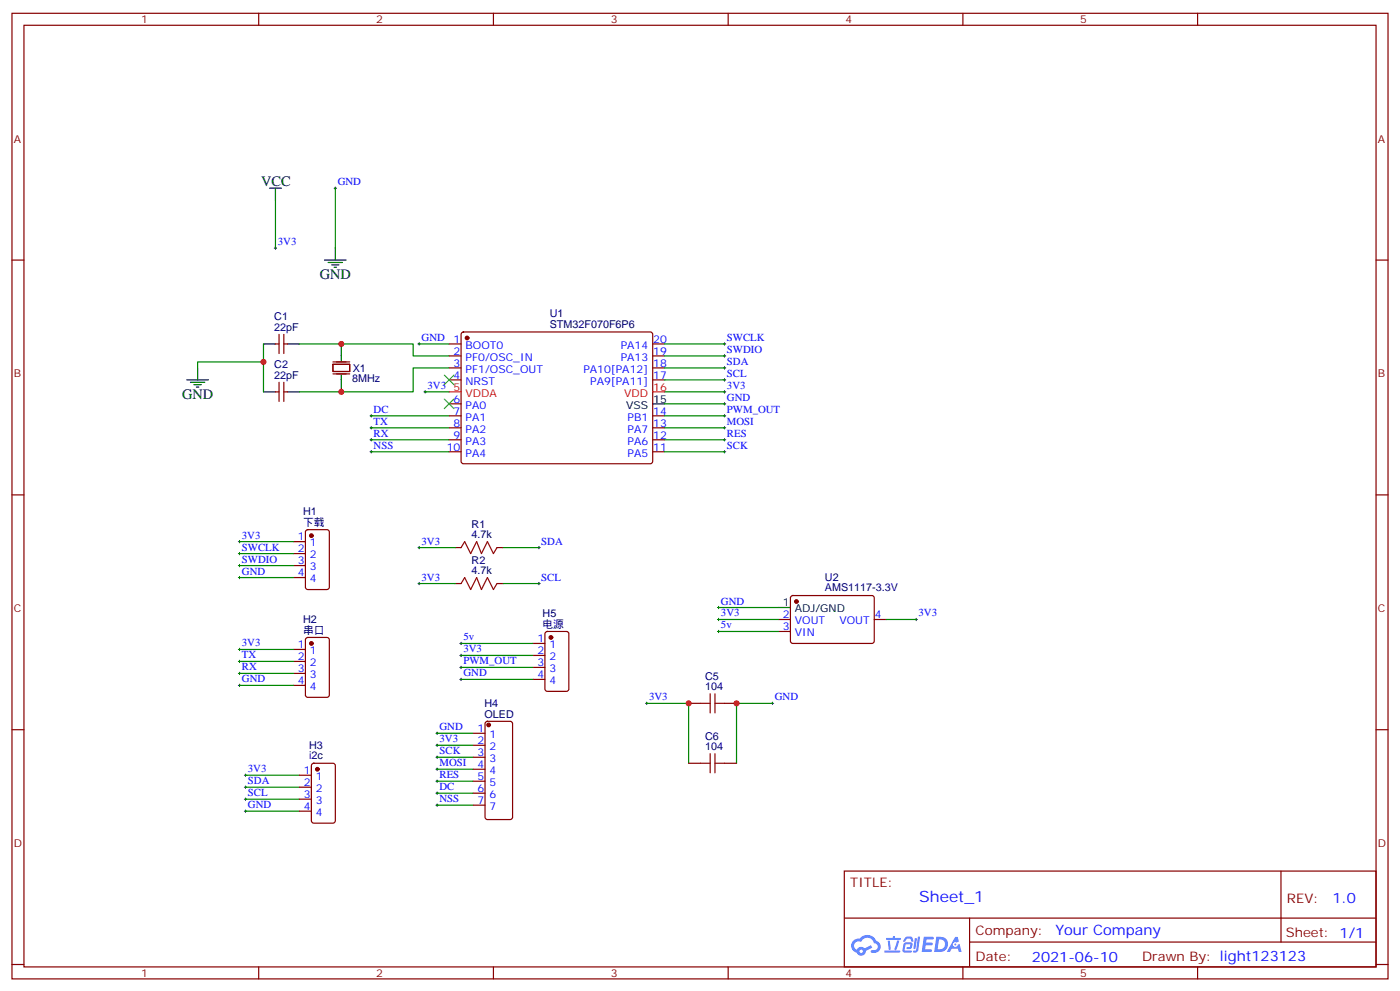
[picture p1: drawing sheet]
<svg xmlns="http://www.w3.org/2000/svg" width="412mm" height="292mm" viewBox="0 0 412 292" stroke-linecap="round" stroke-linejoin="round" font-family="sans-serif">
<g fill="none" stroke="#870000" stroke-width=".35">
<path d="M3.5 3.9h405.4v284.4h-405.4zM7.1 7.4h398.2v277.3h-398.2zM76.2 3.9v3.5M145.3 3.9v3.5M214.5 3.9v3.5M283.6 3.9v3.5M352.8 3.9v3.5M3.5 76.6h3.6M405.3 76.6h3.6M3.5 145.7h3.6M405.3 145.7h3.6M3.5 214.9h3.6"/>
<path d="M405.3 214.9h3.6M248.7 256.5h156.6v28.2h-156.6zM377.3 256.5v20.9M248.7 270.4h156.5M285.6 277.4h119.6M285.6 270.4v14.1M3.5 284h3.6M76.2 284.7v3.6M145.3 284.7v3.6M214.5 284.7v3.6M283.6 284.7v3.6M352.8 284.7v3.6"/>
<path d="M405.3 284h3.6"/>
</g>
<g fill="#5487ff">
<path d="M272.1 275.8h2.6l.3 .2-.1 .6h-2l-.1 1h1.6l.4 .4-.4 .4h-1.7l-.2 1.1 1.8 .1 .3 .3-.2 .4h-2.9z"/>
<path d="M281.4 275.9h.7l.4 1.3-.7 .3a.74 .74 0 0 0-1.1 .3 .74 .74 0 0 0 .5 1.1 .74 .74 0 0 0 .9-.7l.5-.3 .7 2.4h-.9l-.2-1h-1.9l-.5 1h-.9z"/>
<path d="M269.5 276.3h.6l-.4 2.9a.31 .31 0 0 1-.3 .3 .31 .31 0 0 1-.3-.3z"/>
<path d="M270.4 275.8h.6l-.5 4a.89 .89 0 0 1-.7 .7 .89 .89 0 0 1-.9-.3l1-.5z"/>
<path d="M266.8 276l.6-.2 1.2 .1 .5 1.3-.6 .1-.4-.9-1 .1a.95 .95 0 0 1-1 .8l-.1-.2z"/>
<path d="M266.4 277.7l1.8-.2a1.04 1.04 0 0 1 .6 1.1 1.04 1.04 0 0 1-.8 .9h-.7a.29 .29 0 0 1-.3-.4 .29 .29 0 0 1 .3-.2h.7l.2-.8h-1.4l-.4 1.8h1.9a.29 .29 0 0 1 .3 .3 .29 .29 0 0 1-.3 .3h-2l-.4-.3 .2-2.1z"/>
<path d="M260.5 279.9h4.4a.3 .3 0 0 1 .3 .3 .3 .3 0 0 1-.3 .3h-4.3z"/>
<path d="M264.3 277h.6l-.5 1.6a1.02 1.02 0 0 1-.7 1.2l-.2-.3z"/>
<path d="M261.5 277h.6l.3 2.4-.3 .3-.3-.2z"/>
<path d="M261.1 276.2h1.9l.2-.5h.5l-.1 .5h1.5a.29 .29 0 0 1 .3 .3 .29 .29 0 0 1-.3 .3h-3.9z"/>
<path d="M275.8 275.9l-.6 4.4h1.4a2.27 2.27 0 0 0 2.7-2.3 2.27 2.27 0 0 0-2.7-2.1zM276.6 276.6a1.5 1.5 0 0 1 1.8 1.6 1.5 1.5 0 0 1-1.9 1.3h-.3z"/>
<path d="M251.4 277a2.09 2.09 0 0 0 1 3.5 1.37 1.37 0 0 0 1.5 .9 1.37 1.37 0 0 0 1.1-1.4l2-1-.5-.7-1.8 1a1.4 1.4 0 0 0-2.3 .4 1.32 1.32 0 0 1-.6-1.9 1.32 1.32 0 0 1 1.9-.4 2.02 2.02 0 0 1 2-1.3 2.02 2.02 0 0 1 1.8 1.7 1.09 1.09 0 0 1 1.1 1.3 1.09 1.09 0 0 1-1.6 .7 .41 .41 0 0 0-.5 .3 .41 .41 0 0 0 .4 .5 1.89 1.89 0 0 0 2.4-1.2 1.89 1.89 0 0 0-1.2-2.4 2.98 2.98 0 0 0-5-.6l-1 .1zM253.2 280.1a.52 .52 0 0 1 1 0 .52 .52 0 0 1-1 0z"/>
<circle cx="281.4" cy="278.1" r=".28"/>
</g>
<g fill="none" stroke="#870000" stroke-width=".35">
<path d="M82.2 98.5v5.6M83.6 98.5v5.6M136.1 98l.4-.2h55.1l.5 .2 .2 .5-.1 37.6-.6 .5-55.3-.1-.5-.6v-37.4zM81.1 101.3h1.1M81.1 115.4h1.1M82.2 112.6v5.6M83.6 101.3h1.1M83.6 112.6v5.6M83.6 115.4h1.1M98.1 107.3h4.9v2.1h-4.9zM98.1 110.1h4.9M98.1 106.6h4.9"/>
<path d="M132.3 101.3h3.5M132.3 104.8h3.5M132.3 108.3h3.5M132.3 111.9h3.5M132.3 118.9h3.5M192.3 101.3h3.5M192.3 104.8h3.5M192.3 108.3h3.5M192.3 111.9h3.5M132.3 122.4h3.5M132.3 126h3.5M132.3 129.5h3.5"/>
<path d="M132.3 133h3.5M192.3 122.4h3.5M192.3 126h3.5M192.3 129.5h3.5M192.3 133h3.5M86.4 159.5h3.6M90.2 156.2l.5-.2h5.6l.7 .4v16.5l-.4 .6-5.9 .1-.7-.5v-16.4zM86.4 163h3.6M86.4 166.5h3.6M86.4 170.1h3.6M134.1 161.3h1.7M134.1 171.8h1.7"/>
<path d="M146.4 161.3h1.8M146.4 171.8h1.8M233.1 175.6l.4-.2h23.6l.4 .7v12.9l-.7 .5-23.5-.1-.5-.6v-12.7zM86.4 191.2h3.6M86.4 194.8h3.6M86.4 198.3h3.6M90.2 187.9l.5-.2h5.6l.7 .4v16.5l-.4 .7-5.9 .1-.7-.5v-16.5zM157 189.5h3.5M157 193h3.5M157 196.5h3.5M160.7 186.2l.5-.3h5.7l.6 .5 .1 16.5-.5 .6-5.9 .1-.6-.5-.1-16.4zM229.3 182.4h3.5"/>
<path d="M229.3 185.9h3.5M257.5 182.4h3.6M86.4 201.8h3.6M139.3 215.9h3.6M139.3 219.5h3.6M143.1 212.6l.5-.2h6.7l.6 .4 .1 27.8-.5 .7h-6.9l-.7-.4v-27.8zM157 200.1h3.5M202.8 207.1h3.6M213.4 207.1h3.6M88.2 228.3h3.5M88.2 231.8h3.5M88.2 235.3h3.5"/>
<path d="M88.2 238.9h3.5M92 225l.4-.2h5.7l.6 .4 .1 16.5-.5 .6-5.9 .1-.6-.5-.1-16.4zM139.3 223h3.6M139.3 226.5h3.6M139.3 230h3.6M139.3 233.6h3.6M139.3 237.1h3.6M202.8 224.8h3.6M213.4 224.8h3.6"/>
</g>
<g fill="#870000" stroke="#870000" stroke-width=".35">
<circle cx="137.6" cy="99.5" r=".53"/>
<circle cx="91.7" cy="157.7" r=".53"/>
<circle cx="234.6" cy="177.1" r=".53"/>
<circle cx="91.7" cy="189.5" r=".53"/>
<circle cx="93.5" cy="226.5" r=".53"/>
<circle cx="143.9" cy="213.5" r=".53"/>
<circle cx="162.3" cy="187.7" r=".53"/>
</g>
<path d="M132.3 115.4h3.5M192.3 115.4h3.5" fill="none" stroke="#f00" stroke-width=".35"/>
<g fill="none" stroke="#000" stroke-width=".35">
<path d="M79.4 55.4h3.5M81.1 55.4v3.5M95.6 76.6h6.4M96.7 77.3h4.2M97.7 78h2.1M98.4 78.7h.7M98.8 73.1v3.5M55 111.9h6.4M56.1 112.6h4.2M57.1 113.3h2.2M57.9 114h.7M58.2 108.3v3.6"/>
<path d="M77.6 101.3h3.5M77.6 115.4h3.5M84.7 101.3h3.5M84.7 115.4h3.5M100.5 101.3v4.9M100.5 110.5v4.9M192.3 118.9h3.5M229.3 178.9h3.5"/>
</g>
<g fill="none" stroke="#008700" stroke-width=".35">
<path d="M81.1 58.9v14.2M98.8 55.4v17.7M77.6 106.6h-19.4v1.7M77.6 101.3v14.1M88.2 101.3h33.5v3.5h10.6M123.5 101.3h8.8M125.2 115.4h7.1M132.3 108.3h-10.6v7.1h-33.5M195.8 115.4h17.6M195.8 101.3h17.6M195.8 104.8h17.6M195.8 108.3h17.6"/>
<path d="M195.8 111.9h17.6M195.8 118.9h17.6M109.4 122.4h22.9M109.4 133h22.9M109.4 129.5h22.9M109.4 126h22.9M195.8 126h17.6M195.8 122.4h17.6M195.8 133h17.6M195.8 129.5h17.6M70.6 159.5h15.8M70.6 163h15.8"/>
<path d="M70.6 166.5h15.8M70.6 170.1h15.8M123.5 161.3h10.6M123.5 171.8h10.6M148.2 161.3h10.5M148.2 171.8h10.5M211.7 178.9h17.6M70.6 191.2h15.8M70.6 194.8h15.8M70.6 198.3h15.8M135.8 196.5h21.2M135.8 189.5h21.2"/>
<path d="M135.8 193h21.2M211.7 182.4h17.6M211.7 185.9h17.6M261.1 182.4h8.8M70.6 201.8h15.8M128.8 215.9h10.5M128.8 219.5h10.5M135.8 200.1h21.2M190.5 207.1h12.3v17.7M227.5 207.1h-10.5v17.7M72.3 238.9h15.9M72.3 235.3h15.9"/>
<path d="M72.3 231.8h15.9M72.3 228.3h15.9M128.8 223h10.5M128.8 226.5h10.5M128.8 230h10.5M128.8 233.6h10.5M128.8 237.1h10.5"/>
</g>
<g fill="none" stroke="#000" stroke-width=".29">
<path d="M98.4 55.4h.7M98.8 55.1v.7M80.8 73.1h.7M81.1 72.7v.7M123.1 101.3h.7M123.5 100.9v.7M124.9 115.4h.7M125.2 115v.7M213.1 115.4h.7M213.1 101.3h.7M213.1 104.8h.7M213.1 108.3h.7"/>
<path d="M213.1 111.9h.7M213.1 118.9h.7M213.4 100.9v.7M213.4 104.5v.7M213.4 108v.7M213.4 111.5v.7M213.4 115v.7M213.4 118.6v.7M109 122.4h.7M109 126h.7M109 133h.7M109 129.5h.7"/>
<path d="M109.4 122.1v.7M109.4 125.6v.7M109.4 129.2v.7M109.4 132.7v.7M213.1 122.4h.7M213.1 126h.7M213.1 133h.7M213.1 129.5h.7M213.4 122.1v.7M213.4 125.6v.7M213.4 129.2v.7M213.4 132.7v.7"/>
<path d="M70.2 159.5h.7M70.6 159.1v.7M70.2 163h.7M70.2 166.5h.7M70.2 170.1h.7M70.6 162.7v.7M70.6 166.2v.7M70.6 169.7v.7M123.1 161.3h.7M123.1 171.8h.7M123.5 160.9v.7M123.5 171.5v.7"/>
<path d="M158.4 161.3h.7M158.4 171.8h.7M158.7 160.9v.7M158.7 171.5v.7M211.3 178.9h.7M211.7 178.5v.7M70.2 191.2h.7M70.2 194.8h.7M70.2 198.3h.7M70.6 190.9v.7M70.6 194.4v.7M70.6 197.9v.7"/>
<path d="M135.5 196.5h.7M135.5 189.5h.7M135.5 193h.7M135.8 189.1v.7M135.8 192.7v.7M135.8 196.2v.7M135.8 199.7v.7M211.3 182.4h.7M211.3 185.9h.7M211.7 182.1v.7M211.7 185.6v.7M269.5 182.4h.7"/>
<path d="M269.9 182.1v.7M70.2 201.8h.7M70.6 201.5v.7M128.4 215.9h.7M128.4 219.5h.7M128.8 215.6v.7M128.8 219.1v.7M135.5 200.1h.7M190.1 207.1h.8M190.5 206.8v.7M227.2 207.1h.7M227.5 206.8v.7"/>
<path d="M72 228.3h.7M72 238.9h.7M72 231.8h.7M72 235.3h.7M72.3 227.9v.7M72.3 231.5v.7M72.3 235v.7M72.3 238.5v.7M128.4 223h.7M128.4 226.5h.7M128.4 230h.7M128.4 233.6h.7"/>
<path d="M128.4 237.1h.7M128.8 222.6v.7M128.8 226.2v.7M128.8 229.7v.7M128.8 233.2v.7M128.8 236.7v.8"/>
</g>
<path d="M130.9 117.5l2.8 2.8M130.9 110.5l2.8 2.8M133.7 117.5l-2.8 2.8M133.7 110.5l-2.8 2.8" fill="none" stroke="#3c3" stroke-width=".35"/>
<path d="M135.8 161.3l1.1-1.8 1.7 3.5 1.8-3.5 1.4 3.5 1.8-3.5 1.7 3.5 1.1-1.7M135.8 171.8l1.1-1.7 1.7 3.5 1.8-3.5 1.4 3.5 1.8-3.5 1.7 3.5 1.1-1.8M206.4 207.1h2.8M209.2 204.3v5.6M210.6 207.1h2.8M210.6 204.3v5.6M206.4 224.8h2.8M209.2 221.9v5.7M210.6 221.9v5.7M210.6 224.8h2.8" fill="none" stroke="#a10000" stroke-width=".35"/>
<g fill="#c00">
<circle cx="100.5" cy="101.3" r=".88"/>
<circle cx="100.5" cy="115.4" r=".88"/>
<circle cx="77.6" cy="106.6" r=".88"/>
<circle cx="202.8" cy="207.1" r=".88"/>
<circle cx="217" cy="207.1" r=".88"/>
</g>
<text font-size="4.6" fill="#00f" x="270.8" y="265.5">Sheet_1</text>
<g font-size="4.2">
<text x="76.9" y="54.7">VCC</text>
<text x="94.2" y="82.2">GND</text>
<text x="53.6" y="117.5">GND</text>
</g>
<g font-size="4.2" fill="#00f">
<text x="392.5" y="265.8">1.0</text>
<text x="310.9" y="275.3">Your Company</text>
<text x="304" y="283.1">2021-06-10</text>
</g>
<g font-size="3.9" fill="#800">
<text x="250.5" y="261.1">TITLE:</text>
<text x="379.1" y="265.8">REV:</text>
<text x="287.4" y="275.3">Company:</text>
<text x="378.7" y="275.9">Sheet: 1/1</text>
<text x="287.4" y="283">Date:</text>
<text x="336.4" y="283.1">Drawn By: light123123</text>
</g>
<g font-size="3.2" fill="#800">
<text x="41.6" y="6.9">1</text>
<text x="110.8" y="6.9">2</text>
<text x="179.9" y="6.9">3</text>
<text x="249.1" y="6.9">4</text>
<text x="318.2" y="6.9">5</text>
<text x="4.1" y="42">A</text>
<text x="405.9" y="42">A</text>
<text x="4.1" y="111.2">B</text>
<text x="405.9" y="111.2">B</text>
<text x="4.1" y="180.3">C</text>
<text x="405.9" y="180.3">C</text>
<text x="4.1" y="249.4">D</text>
<text x="405.9" y="249.4">D</text>
<text x="41.6" y="287.7">1</text>
<text x="110.8" y="287.7">2</text>
<text x="179.9" y="287.7">3</text>
<text x="249.1" y="287.7">4</text>
<text x="318.2" y="287.7">5</text>
</g>
<g font-size="3.2" fill="#00f">
<text x="99.5" y="54.5">GND</text>
<text x="81.8" y="72.2">3V3</text>
<text x="124.2" y="100.4">GND</text>
<text x="133.6" y="100.9">1</text>
<text x="192.4" y="100.9">20</text>
<text x="214.1" y="100.4">SWCLK</text>
<text x="133.6" y="104.5">2</text>
<text x="133.6" y="108">3</text>
<text x="137.1" y="102.7">BOOT0</text>
<text x="137.1" y="106.2">PF0/OSC_IN</text>
<text x="182.8" y="106.2">PA13</text>
<text x="182.8" y="102.7">PA14</text>
<text x="192.4" y="108">18</text>
<text x="192.4" y="104.5">19</text>
<text x="214.1" y="103.9">SWDIO</text>
<text x="214.1" y="107.5">SDA</text>
<text x="133.6" y="111.5">4</text>
<text x="137.1" y="109.7">PF1/OSC_OUT</text>
<text x="137.1" y="113.3">NRST</text>
<text x="171.8" y="109.7">PA10[PA12]</text>
<text x="173.9" y="113.3">PA9[PA11]</text>
<text x="192.4" y="111.5">17</text>
<text x="214.1" y="111">SCL</text>
<text x="125.9" y="114.5">3V3</text>
<text x="133.6" y="118.6">6</text>
<text x="214.1" y="114.5">3V3</text>
<text x="214.1" y="118">GND</text>
<text x="110.1" y="121.6">DC</text>
<text x="110.1" y="125.1">TX</text>
<text x="133.6" y="122.1">7</text>
<text x="133.6" y="125.6">8</text>
<text x="137.1" y="120.3">PA0</text>
<text x="137.1" y="123.9">PA1</text>
<text x="184.9" y="123.9">PB1</text>
<text x="192.4" y="125.6">13</text>
<text x="192.4" y="122.1">14</text>
<text x="214.1" y="121.6">PWM_OUT</text>
<text x="214.1" y="125.1">MOSI</text>
<text x="110.1" y="128.6">RX</text>
<text x="133.6" y="129.2">9</text>
<text x="137.1" y="127.4">PA2</text>
<text x="137.1" y="130.9">PA3</text>
<text x="184.9" y="130.9">PA6</text>
<text x="184.9" y="127.4">PA7</text>
<text x="192.4" y="129.2">12</text>
<text x="214.1" y="128.6">RES</text>
<text x="110.1" y="132.2">NSS</text>
<text x="131.6" y="132.7">10</text>
<text x="137.1" y="134.4">PA4</text>
<text x="184.9" y="134.4">PA5</text>
<text x="192.4" y="132.7">11</text>
<text x="214.1" y="132.2">SCK</text>
<text x="71.3" y="158.6">3V3</text>
<text x="87.8" y="159.1">1</text>
<text x="91.3" y="160.9">1</text>
<text x="124.2" y="160.4">3V3</text>
<text x="159.5" y="160.4">SDA</text>
<text x="71.3" y="162.1">SWCLK</text>
<text x="71.3" y="165.7">SWDIO</text>
<text x="87.8" y="162.7">2</text>
<text x="87.8" y="166.2">3</text>
<text x="91.3" y="164.4">2</text>
<text x="91.3" y="168">3</text>
<text x="71.3" y="169.2">GND</text>
<text x="87.8" y="169.7">4</text>
<text x="91.3" y="171.5">4</text>
<text x="124.2" y="171">3V3</text>
<text x="159.5" y="171">SCL</text>
<text x="212.4" y="178">GND</text>
<text x="212.4" y="181.5">3V3</text>
<text x="212.4" y="185.1">5v</text>
<text x="230.6" y="182.1">2</text>
<text x="230.6" y="185.6">3</text>
<text x="234.1" y="183.8">VOUT</text>
<text x="247.3" y="183.8">VOUT</text>
<text x="257.7" y="182.1">4</text>
<text x="270.6" y="181.5">3V3</text>
<text x="71.3" y="190.4">3V3</text>
<text x="87.8" y="190.9">1</text>
<text x="136.5" y="188.6">5v</text>
<text x="158.3" y="189.1">1</text>
<text x="161.8" y="190.9">1</text>
<text x="234.1" y="187.4">VIN</text>
<text x="71.3" y="193.9">TX</text>
<text x="71.3" y="197.4">RX</text>
<text x="87.8" y="194.4">2</text>
<text x="87.8" y="197.9">3</text>
<text x="91.3" y="192.7">1</text>
<text x="91.3" y="196.2">2</text>
<text x="136.5" y="195.7">PWM_OUT</text>
<text x="136.5" y="192.1">3V3</text>
<text x="158.3" y="192.7">2</text>
<text x="158.3" y="196.2">3</text>
<text x="161.8" y="194.4">2</text>
<text x="161.8" y="197.9">3</text>
<text x="71.3" y="200.9">GND</text>
<text x="87.8" y="201.5">4</text>
<text x="91.3" y="199.7">3</text>
<text x="91.3" y="203.2">4</text>
<text x="136.5" y="199.2">GND</text>
<text x="158.3" y="199.7">4</text>
<text x="161.8" y="201.5">4</text>
<text x="191.2" y="206.2">3V3</text>
<text x="228.2" y="206.2">GND</text>
<text x="129.5" y="215.1">GND</text>
<text x="140.7" y="215.6">1</text>
<text x="129.5" y="218.6">3V3</text>
<text x="140.7" y="219.1">2</text>
<text x="144.2" y="217.3">1</text>
<text x="144.2" y="220.9">2</text>
<text x="73" y="227.4">3V3</text>
<text x="89.5" y="227.9">1</text>
<text x="129.5" y="222.1">SCK</text>
<text x="129.5" y="225.6">MOSI</text>
<text x="140.7" y="222.6">3</text>
<text x="140.7" y="226.2">4</text>
<text x="144.2" y="224.4">3</text>
<text x="144.2" y="227.9">4</text>
<text x="73" y="230.9">SDA</text>
<text x="89.5" y="231.5">2</text>
<text x="93" y="229.7">1</text>
<text x="93" y="233.2">2</text>
<text x="129.5" y="229.2">RES</text>
<text x="129.5" y="232.7">DC</text>
<text x="140.7" y="229.7">5</text>
<text x="140.7" y="233.2">6</text>
<text x="144.2" y="231.5">5</text>
<text x="73" y="238">GND</text>
<text x="73" y="234.5">SCL</text>
<text x="89.5" y="235">3</text>
<text x="89.5" y="238.5">4</text>
<text x="93" y="236.7">3</text>
<text x="129.5" y="236.2">NSS</text>
<text x="140.7" y="236.7">7</text>
<text x="144.2" y="235">6</text>
<text x="144.2" y="238.5">7</text>
<text x="93" y="240.3">4</text>
</g>
<g font-size="3.2" fill="#000080">
<text x="80.8" y="94.3">C1</text>
<text x="161.9" y="93.5">U1</text>
<text x="80.8" y="97.4">22pF</text>
<text x="161.9" y="96.5">STM32F070F6P6</text>
<text x="80.8" y="111.5">22pF</text>
<text x="80.8" y="108.4">C2</text>
<text x="103.7" y="112.6">8MHz</text>
<text x="103.9" y="109.5">X1</text>
<text x="89.3" y="154.8">下载</text>
<text x="89.3" y="151.8">H1</text>
<text x="138.9" y="155.4">R1</text>
<text x="138.9" y="158.4">4.7k</text>
<text x="138.9" y="166">R2</text>
<text x="138.9" y="169">4.7k</text>
<text x="243" y="171.1">U2</text>
<text x="243" y="174.1">AMS1117-3.3V</text>
<text x="89.3" y="183.5">H2</text>
<text x="159.8" y="184.8">电源</text>
<text x="159.8" y="181.8">H5</text>
<text x="89.3" y="186.6">串口</text>
<text x="207.7" y="203.2">104</text>
<text x="207.7" y="200.2">C5</text>
<text x="142.7" y="208.2">H4</text>
<text x="142.7" y="211.3">OLED</text>
<text x="91" y="220.6">H3</text>
<text x="207.7" y="220.9">104</text>
<text x="207.7" y="217.8">C6</text>
<text x="91" y="223.6">i2c</text>
</g>
<g font-size="3.2" fill="#f00">
<text x="133.6" y="115">5</text>
<text x="137.1" y="116.8">VDDA</text>
<text x="183.9" y="116.8">VDD</text>
<text x="192.4" y="115">16</text>
</g>
<g font-size="3.2">
<text x="192.4" y="118.6">15</text>
<text x="184.5" y="120.3">VSS</text>
<text x="230.6" y="178.5">1</text>
<text x="234.1" y="180.3">ADJ/GND</text>
</g>
</svg>
